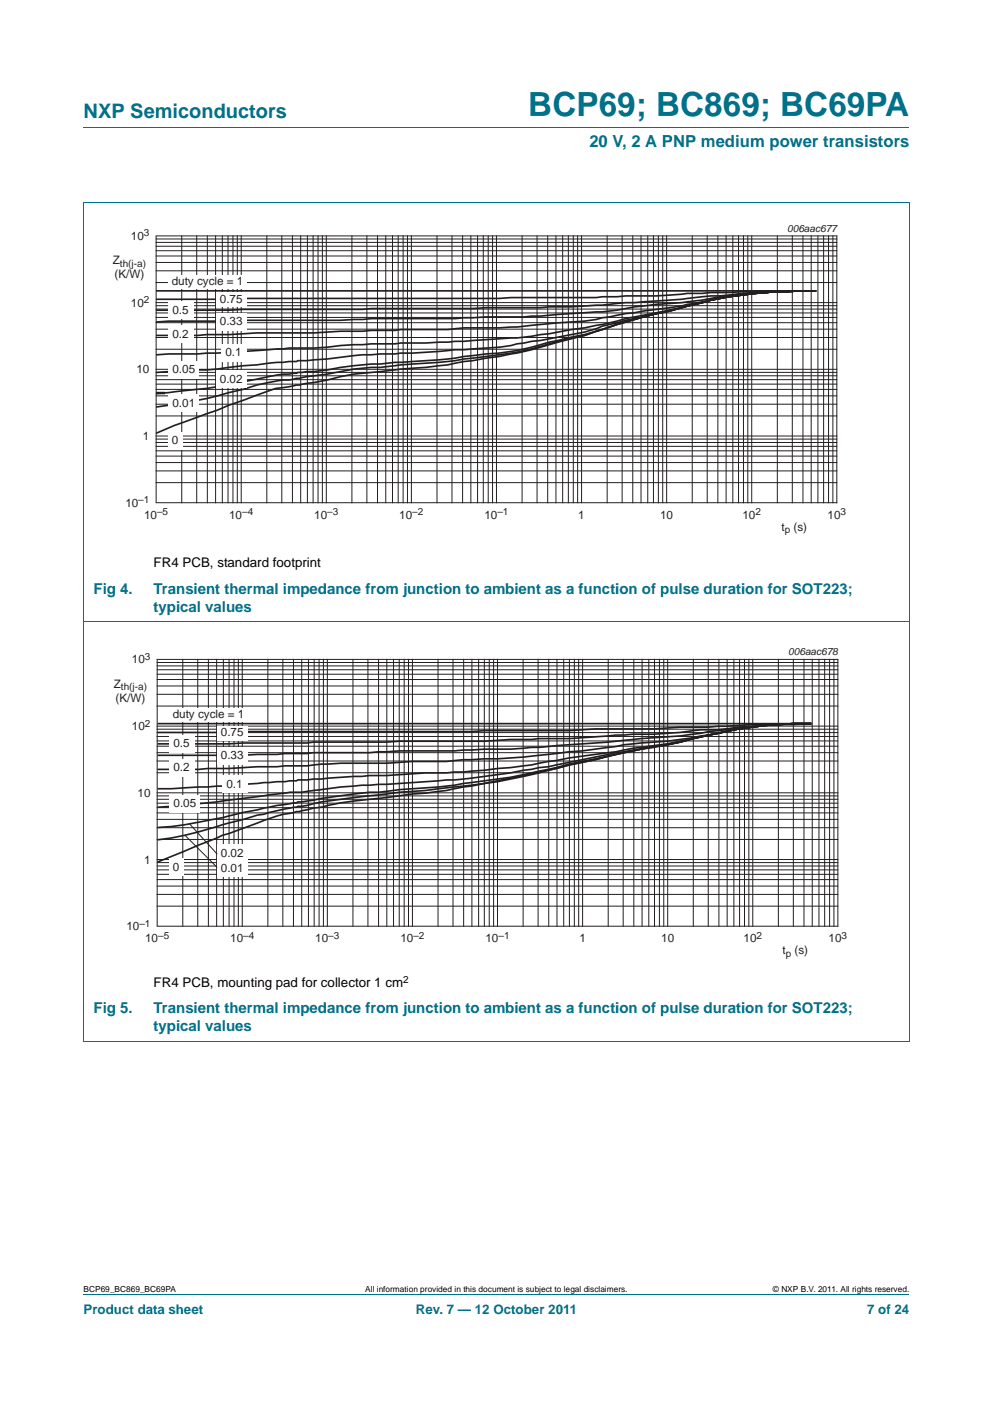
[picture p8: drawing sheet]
<svg xmlns="http://www.w3.org/2000/svg" width="210mm" height="297mm" viewBox="0 0 210 297" stroke-linecap="round" stroke-linejoin="round" font-family="sans-serif">
<path d="M17.7 27h174.6M17.6 42.9h174.7M17.7 42.9v177.3M192.3 42.9v177.3M17.6 131.6h174.7M17.6 220.3h174.7M17.7 273.9h174.6" fill="none" stroke="#00718a" stroke-width=".21"/>
<path d="M20.3 47.1h169.4v66.3h-169.4z" fill="none" stroke="#fff" stroke-width=".21"/>
<g fill="none" stroke="#231f20" stroke-width=".21">
<path d="M33 59.8h144M33 57.3h144M33 55.5h144M33 54.2h144M33 53h144M33 52.1h144M33 51.3h144M33 50.6h144M33 49.9h144v56.5h-144zM38.4 49.9v56.5M41.6 49.9v56.5M43.8 49.9v56.5"/>
<path d="M45.6 49.9v56.5M47 49.9v56.5M48.2 49.9v56.5M49.3 49.9v56.5M50.2 49.9v56.5M51 49.9v56.5M56.4 49.9v56.5M59.6 49.9v56.5M61.8 49.9v56.5M63.6 49.9v56.5M65 49.9v56.5M66.2 49.9v56.5"/>
<path d="M67.3 49.9v56.5M68.2 49.9v56.5M69 49.9v56.5M74.4 49.9v56.5M77.6 49.9v56.5M79.8 49.9v56.5M81.6 49.9v56.5M83 49.9v56.5M84.2 49.9v56.5M85.2 49.9v56.5M86.2 49.9v56.5M87 49.9v56.5"/>
<path d="M92.4 49.9v56.5M95.6 49.9v56.5M97.8 49.9v56.5M99.6 49.9v56.5M101 49.9v56.5M102.2 49.9v56.5M103.2 49.9v56.5M104.2 49.9v56.5M105 49.9v56.5M110.4 49.9v56.5M113.6 49.9v56.5M115.8 49.9v56.5"/>
<path d="M117.6 49.9v56.5M119 49.9v56.5M120.2 49.9v56.5M121.2 49.9v56.5M122.1 49.9v56.5M123 49.9v56.5M128.4 49.9v56.5M131.6 49.9v56.5M133.8 49.9v56.5M135.6 49.9v56.5M137 49.9v56.5M138.2 49.9v56.5"/>
<path d="M139.2 49.9v56.5M140.1 49.9v56.5M141 49.9v56.5M146.4 49.9v56.5M149.5 49.9v56.5M151.8 49.9v56.5M153.5 49.9v56.5M155 49.9v56.5M156.2 49.9v56.5M157.2 49.9v56.5M158.1 49.9v56.5M159 49.9v56.5"/>
<path d="M164.4 49.9v56.5M167.5 49.9v56.5M169.8 49.9v56.5M171.5 49.9v56.5M173 49.9v56.5M174.2 49.9v56.5M175.2 49.9v56.5M176.1 49.9v56.5M33 79.5h144M33 78.8h144M33 78.1h144M33 73.9h144"/>
<path d="M33 71.4h144M33 69.6h144M33 68.3h144M33 67.2h144M33 66.2h144M33 65.4h144M33 64.7h144M33 64h144M33 99.6h144M33 97.9h144M33 96.5h144M33 95.4h144"/>
<path d="M33 94.4h144M33 93.6h144M33 92.9h144M33 92.2h144M33 88h144M33 85.5h144M33 83.8h144M33 82.4h144M33 81.3h144M33 80.3h144M33 102.1h144"/>
</g>
<path d="M33.2 61.5h139.2M172.4 61.5h-10.2l-13.7 .6a36 36 0 0 0-6.9 .3l-2.8 .2h-6.5l-1.8 .2h-3.2l-1.2 .2h-18l-2.5 .1h-54.1l-3.1 .2h-15.2M172.4 61.5a67.1 67.1 0 0 0-12.7 .4l-7.5 .7h-1.9a168.1 168.1 0 0 1-18 1.4 162.2 162.2 0 0 1-16.1 .9l-1.9 .2h-11.5l-2.8 .2h-21.5a153.1 153.1 0 0 1-14.6 .2l-30.7 .1M172.4 61.5a125.8 125.8 0 0 0-15.5 .7l-4.7 .6-3.7 .7-6.9 .7a120.9 120.9 0 0 0-12.7 1.6l-18 1.3h-8.1l-6.5 .3h-17.8l-6.5 .4h-20.5l-3.1 .1h-12.8l-2.4 .2M172.4 61.5h-3.7a114 114 0 0 0-21.8 2.7l-1.5 .2-1.3 .3-11.8 1.6-8.7 1.6-5.6 .4-8.7 .9-3.7 .2a52.6 52.6 0 0 0-10.9 .3h-9.9l-1.3 .2h-5l-1.8 .2a80.9 80.9 0 0 0-10.3 .3h-4.3a113.7 113.7 0 0 0-13.7 .4l-15.2 .2M172.4 61.5h-3.7l-2.2 .2a80.7 80.7 0 0 0-21.1 3l-21.8 4.7-2.8 .3-4.6 .9-6.9 .9-14.6 .9-9.9 .2-1.3 .1h-5l-6.5 .4a57.3 57.3 0 0 1-10.9 .5l-2.5 .2a278.6 278.6 0 0 1-23 1.1l-2.4 .2M172.4 61.5h-3.7l-2.2 .2a80.7 80.7 0 0 0-21.1 3l-9.4 2.4-3.7 .7-5 1.2-1.2 .5a117.9 117.9 0 0 1-13.7 2.7l-6.8 1.3-7.5 .5h-1.8a150.6 150.6 0 0 1-15.9 .9l-3.7 .2-11.8 1.2h-1.9l-.3 .2-4.1 .2-12.7 1.4-9 .3-3.7 .4M172.4 61.5h-3.7l-2.2 .2a80.7 80.7 0 0 0-21.1 3l-3.8 1.1a94.5 94.5 0 0 0-14.3 3.9l-3.7 1.1-7.4 1.6a51.7 51.7 0 0 1-13.4 2.5l-4.7 .5a95.6 95.6 0 0 1-14.6 1.3l-3.1 .3a59.9 59.9 0 0 0-11.2 1.3l-2.8 .3-3.4 .2-.3 .2-1.6 .2a26.6 26.6 0 0 0-6.8 1l-2.8 .6a147.4 147.4 0 0 1-18.3 2.4M172.4 61.5h-3.7l-2.2 .2a80.8 80.8 0 0 0-21.1 3l-3.8 1.1a121.9 121.9 0 0 0-18 5.2l-5.6 1.4a118.5 118.5 0 0 1-19.9 4.1 85.3 85.3 0 0 1-13.3 1.6l-2.8 .3a53.9 53.9 0 0 0-12.8 2l-10.9 1.8-21.4 7.8-3.7 1.6M172.4 61.5h-3.7l-2.2 .2a80.7 80.7 0 0 0-21.1 3l-3.8 1.1a121.8 121.8 0 0 0-18 5.2l-5.6 1.2a76.1 76.1 0 0 1-18 3.6l-1.9 .1a65.5 65.5 0 0 1-10.9 1.1l-6.8 .7h-1.9l-3.7 .4-5.6 1.1-4.3 .5-3.8 .7a28.7 28.7 0 0 0-9.6 2l-3.1 .7a55.3 55.3 0 0 1-11.5 2.3l-1.3 .3-2.4 .4M33.2 83.1h1.5v.1h-1.5z" fill="none" stroke="#231f20" stroke-width=".35"/>
<g fill="#fff">
<path d="M35.6 91.3h3v3.8h-3z"/>
<path d="M35.6 58.2h16.6v2.7h-16.6z"/>
<path d="M35.6 83.5h6.5v3.7h-6.5z"/>
<path d="M45.6 78.4h6.6v3.8h-6.6z"/>
<path d="M35.6 76.4h6.5v3.7h-6.5z"/>
<path d="M46.8 72.8h5.4v3.7h-5.4z"/>
<path d="M35.6 68.8h5.3v3.8h-5.3z"/>
<path d="M45.6 66.2h6.6v3.7h-6.6z"/>
<path d="M35.6 63.8h5.3v3.7h-5.3z"/>
<path d="M45.6 61.8h6.6v3.2h-6.6z"/>
</g>
<path d="M20.5 136.7h169.4v66.3h-169.4z" fill="none" stroke="#fff" stroke-width=".21"/>
<g fill="none" stroke="#231f20" stroke-width=".21">
<path d="M33.2 139.5h144v56.5h-144zM38.7 139.5v56.5M41.8 139.5v56.5M44.1 139.5v56.5M45.8 139.5v56.5M47.2 139.5v56.5M48.4 139.5v56.5M49.5 139.5v56.5M50.4 139.5v56.5M51.2 139.5v56.5M56.6 139.5v56.5M59.8 139.5v56.5"/>
<path d="M62.1 139.5v56.5M63.8 139.5v56.5M65.2 139.5v56.5M66.4 139.5v56.5M67.5 139.5v56.5M68.4 139.5v56.5M69.2 139.5v56.5M74.6 139.5v56.5M77.8 139.5v56.5M80.1 139.5v56.5M81.8 139.5v56.5M83.2 139.5v56.5"/>
<path d="M84.4 139.5v56.5M85.5 139.5v56.5M86.4 139.5v56.5M87.2 139.5v56.5M92.6 139.5v56.5M95.8 139.5v56.5M98 139.5v56.5M99.8 139.5v56.5M101.2 139.5v56.5M102.4 139.5v56.5M103.5 139.5v56.5M104.4 139.5v56.5"/>
<path d="M105.2 139.5v56.5M110.6 139.5v56.5M113.8 139.5v56.5M116 139.5v56.5M117.8 139.5v56.5M119.2 139.5v56.5M120.4 139.5v56.5M121.5 139.5v56.5M122.4 139.5v56.5M123.2 139.5v56.5M128.6 139.5v56.5M131.8 139.5v56.5"/>
<path d="M134 139.5v56.5M135.8 139.5v56.5M137.2 139.5v56.5M138.4 139.5v56.5M139.4 139.5v56.5M140.4 139.5v56.5M141.2 139.5v56.5M146.6 139.5v56.5M149.8 139.5v56.5M152 139.5v56.5M153.8 139.5v56.5M155.2 139.5v56.5"/>
<path d="M156.4 139.5v56.5M157.4 139.5v56.5M158.4 139.5v56.5M159.2 139.5v56.5M164.6 139.5v56.5M167.8 139.5v56.5M170 139.5v56.5M171.8 139.5v56.5M173.2 139.5v56.5M174.4 139.5v56.5M175.4 139.5v56.5M176.3 139.5v56.5"/>
<path d="M33.2 159.2h144M33.2 157.9h144M33.2 156.8h144M33.2 155.8h144M33.2 155h144M33.2 154.3h144M33.2 153.6h144M33.2 149.4h144M33.2 146.9h144M33.2 145.1h144M33.2 143.8h144M33.2 142.6h144"/>
<path d="M33.2 141.7h144M33.2 140.9h144M33.2 140.2h144M33.2 177.6h144M33.2 175.1h144M33.2 173.4h144M33.2 172h144M33.2 170.9h144M33.2 169.9h144M33.2 169.1h144M33.2 168.4h144M33.2 167.7h144"/>
<path d="M33.2 163.5h144M33.2 161h144M33.2 191.7h144M33.2 189.2h144M33.2 187.5h144M33.2 186.1h144M33.2 185h144M33.2 184h144M33.2 183.2h144M33.2 182.5h144M33.2 181.8h144"/>
</g>
<path d="M33.5 153.1h137.9M171.4 153.1a88.9 88.9 0 0 0-21.5 2.4l-6.1 1.5a293.6 293.6 0 0 0-20.7 4.3l-12.4 2.8a169.3 169.3 0 0 1-26.2 3.5l-2.8 .4a112.8 112.8 0 0 0-17.9 2.6h-.8l-.3 .2-2.5 .4-4.4 1.1-1.4 .2-7.4 2a71 71 0 0 1-13.5 3.2M171.4 153.1l-3.6 .2h-8.8l-9.1 .5a86.1 86.1 0 0 0-11.6 .4h-2.8a112.7 112.7 0 0 0-15.2 .4h-17.9l-2.7 .2h-48.3l-3 .2h-14.9M171.4 153.1l-6.9 .2a108.9 108.9 0 0 0-12.7 1.1h-3.6l-1.6 .2a85 85 0 0 1-12.7 .7l-5.3 .4a108.6 108.6 0 0 1-14.6 .6l-1.6 .1a73.8 73.8 0 0 0-10 .4l-36.1 .2a62.7 62.7 0 0 1-9.4 .2h-5.5l-3 .2h-14.9M171.4 153.1a84.2 84.2 0 0 0-12.4 .7l-9.1 1-1.7 .3a109 109 0 0 1-12.7 1.2l-6.9 .7-14.6 1.1h-1.6a59.1 59.1 0 0 1-10 .4l-2.7 .2a146.2 146.2 0 0 1-15.2 .2l-2.8 .2a149.1 149.1 0 0 1-15.4 .1l-1.4 .2h-4.7l-1.6 .2h-4.2l-3 .2h-17.9M171.4 153.1a88.9 88.9 0 0 0-21.5 2.4 124.3 124.3 0 0 1-16 1.9l-2 .2a105.9 105.9 0 0 1-11.6 1.5l-4.4 .5a110.7 110.7 0 0 1-13.5 .9l-4.4 .2a52.1 52.1 0 0 1-10.7 .4l-5.6 .4h-9.6l-4.2 .2a31.7 31.7 0 0 1-7.7 .3l-1.6 .2h-4.2l-12.4 .6h-8.5M171.4 153.1a88.8 88.8 0 0 0-21.5 2.4 103.2 103.2 0 0 1-16 2.8 71.9 71.9 0 0 1-10.8 1.7l-7.2 1.1a53.7 53.7 0 0 1-10.7 1.5l-2.8 .4-8 .5a94.3 94.3 0 0 0-12.7 .6l-6.9 .2-6.9 .5-4.9 .2-.3 .2-8.3 .6a296.5 296.5 0 0 1-20.9 1.1M171.4 153.1a88.9 88.9 0 0 0-21.5 2.4l-3.3 .8a83.5 83.5 0 0 1-12.7 2.4l-5.3 .9a164.1 164.1 0 0 1-14.6 2.8l-8.8 1.5a107.4 107.4 0 0 1-12.4 1.3l-11.1 .7a117.9 117.9 0 0 0-17.9 1.7h-2.5l-4.4 .6a343.5 343.5 0 0 1-23.4 2.6M171.4 153.1a88.9 88.9 0 0 0-21.5 2.4l-6.1 1.5-5.5 .9-18 3.8a139.1 139.1 0 0 1-22.3 4.1 92.2 92.2 0 0 1-13.5 1.3l-2.8 .3a144.6 144.6 0 0 0-17.9 2.3h-.8l-.3 .1-1.4 .2a145.7 145.7 0 0 0-15.4 3.2 73.2 73.2 0 0 1-12.4 1.9M171.4 153.1a88.8 88.8 0 0 0-21.5 2.4l-6.1 1.5a293.8 293.8 0 0 0-20.7 4.3l-2.8 .5a160 160 0 0 1-22.3 4.7 53.6 53.6 0 0 1-10.7 1.5l-7.2 .9a76.2 76.2 0 0 0-12.2 1.9l-1.6 .2-3 .7a29.1 29.1 0 0 0-8.9 2.4l-7.4 2.6-13.5 5.6" fill="none" stroke="#231f20" stroke-width=".35"/>
<g fill="#fff">
<path d="M35.8 181.6h3v3.7h-3z"/>
<path d="M35.8 150h16.6v2.7h-16.6z"/>
<path d="M45.9 181.8h6.5v3.8h-6.5z"/>
<path d="M45.9 178.7h6.5v3.7h-6.5z"/>
<path d="M35.8 168.1h6.6v3.8h-6.6z"/>
<path d="M47.1 164.1h5.3v3.7h-5.3z"/>
<path d="M35.8 160.6h5.4v3.7h-5.4z"/>
<path d="M45.9 158h6.5v3.7h-6.5z"/>
<path d="M35.8 155.5h5.4v3.8h-5.4z"/>
<path d="M45.9 153.6h6.5v3.1h-6.5z"/>
</g>
<path d="M39.2 176.8l6.7 6.7M40 174.2l5.9 6.5" fill="none" stroke="#231f20" stroke-width=".21"/>
<text font-size="7" fill="#00718a" x="111.7" y="24.6">BCP69; BC869; BC69PA</text>
<text font-size="4.2" fill="#00718a" x="17.7" y="24.9">NXP Semiconductors</text>
<text font-size="3.5" fill="#00718a" x="124.6" y="31.1">20 V, 2 A PNP medium power transistors</text>
<g font-size="3.2" fill="#00718a">
<text x="19.8" y="125.6">Fig 4.</text>
<text x="32.5" y="125.6">Transient thermal impedance from junction to ambient as a function of pulse duration for SOT223;</text>
<text x="32.5" y="129.5">typical values</text>
<text x="19.8" y="214.3">Fig 5.</text>
<text x="32.5" y="214.3">Transient thermal impedance from junction to ambient as a function of pulse duration for SOT223;</text>
<text x="32.5" y="218.2">typical values</text>
</g>
<g font-size="2.8">
<text x="32.5" y="120.1">FR4 PCB, standard footprint</text>
<text x="32.5" y="208.8">FR4 PCB, mounting pad for collector 1 cm</text>
</g>
<g font-size="2.8" fill="#00718a">
<text x="17.7" y="277.9">Product data sheet</text>
<text x="87.9" y="277.9">Rev. 7 — 12 October 2011</text>
<text x="183.4" y="277.9">7 of 24</text>
</g>
<g font-size="2.5" fill="#231f20">
<text x="27.7" y="50.8">10</text>
<text x="23.9" y="55.9">Z</text>
<text x="24.2" y="58.9">(K/W)</text>
<text x="27.7" y="64.9">10</text>
<text x="36.3" y="60.2">duty cycle = 1</text>
<text x="46.5" y="64">0.75</text>
<text x="36.5" y="71.4">0.2</text>
<text x="36.5" y="66.4">0.5</text>
<text x="46.5" y="68.8">0.33</text>
<text x="47.7" y="75.4">0.1</text>
<text x="28.9" y="79">10</text>
<text x="36.5" y="79">0.05</text>
<text x="46.5" y="81">0.02</text>
<text x="36.5" y="86.1">0.01</text>
<text x="30.2" y="93.1">1</text>
<text x="36.4" y="93.9">0</text>
<text x="26.5" y="107.2">10</text>
<text x="30.5" y="109.7">10</text>
<text x="48.5" y="109.7">10</text>
<text x="66.4" y="109.7">10</text>
<text x="84.4" y="109.7">10</text>
<text x="102.4" y="109.7">10</text>
<text x="122.3" y="109.7">1</text>
<text x="139.6" y="109.7">10</text>
<text x="157" y="109.7">10</text>
<text x="165.2" y="112.3">t</text>
<text x="167.8" y="112.3">(s)</text>
<text x="175" y="109.7">10</text>
<text x="27.9" y="140.4">10</text>
<text x="24.1" y="145.5">Z</text>
<text x="24.4" y="148.5">(K/W)</text>
<text x="27.9" y="154.5">10</text>
<text x="36.5" y="152">duty cycle = 1</text>
<text x="46.7" y="155.8">0.75</text>
<text x="36.7" y="158.1">0.5</text>
<text x="46.7" y="160.6">0.33</text>
<text x="36.7" y="163.2">0.2</text>
<text x="47.9" y="166.7">0.1</text>
<text x="29.1" y="168.6">10</text>
<text x="36.7" y="170.7">0.05</text>
<text x="30.5" y="182.7">1</text>
<text x="36.6" y="184.2">0</text>
<text x="46.7" y="184.5">0.01</text>
<text x="46.7" y="181.3">0.02</text>
<text x="26.7" y="196.8">10</text>
<text x="30.7" y="199.3">10</text>
<text x="48.7" y="199.3">10</text>
<text x="66.7" y="199.3">10</text>
<text x="84.7" y="199.3">10</text>
<text x="102.7" y="199.3">10</text>
<text x="122.5" y="199.3">1</text>
<text x="139.8" y="199.3">10</text>
<text x="157.2" y="199.3">10</text>
<text x="165.5" y="201.9">t</text>
<text x="168" y="201.9">(s)</text>
<text x="175.2" y="199.3">10</text>
</g>
<g font-size="2.1" fill="#231f20">
<text x="30.4" y="50">3</text>
<text x="166.5" y="49.1">006aac677</text>
<text x="25.4" y="56.4">th(j-a)</text>
<text x="30.4" y="64.1">2</text>
<text x="29.3" y="106.5">–1</text>
<text x="33.2" y="109">–5</text>
<text x="51.2" y="109">–4</text>
<text x="69.2" y="109">–3</text>
<text x="87.2" y="109">–2</text>
<text x="105.2" y="109">–1</text>
<text x="159.7" y="109">2</text>
<text x="165.9" y="112.8">p</text>
<text x="177.7" y="109">3</text>
<text x="30.6" y="139.6">3</text>
<text x="166.7" y="138.7">006aac678</text>
<text x="25.6" y="146">th(j-a)</text>
<text x="30.6" y="153.7">2</text>
<text x="29.5" y="196.1">–1</text>
<text x="33.4" y="198.6">–5</text>
<text x="51.4" y="198.6">–4</text>
<text x="69.4" y="198.6">–3</text>
<text x="87.4" y="198.6">–2</text>
<text x="105.4" y="198.6">–1</text>
<text x="160" y="198.6">2</text>
<text x="166.2" y="202.4">p</text>
<text x="178" y="198.6">3</text>
</g>
<text font-size="2.1" x="85.3" y="207.9">2</text>
<g font-size="1.8">
<text x="17.7" y="273.3">BCP69_BC869_BC69PA</text>
<text x="77.2" y="273.3">All information provided in this document is subject to legal disclaimers.</text>
<text x="163.4" y="273.3">© NXP B.V. 2011. All rights reserved.</text>
</g>
</svg>
